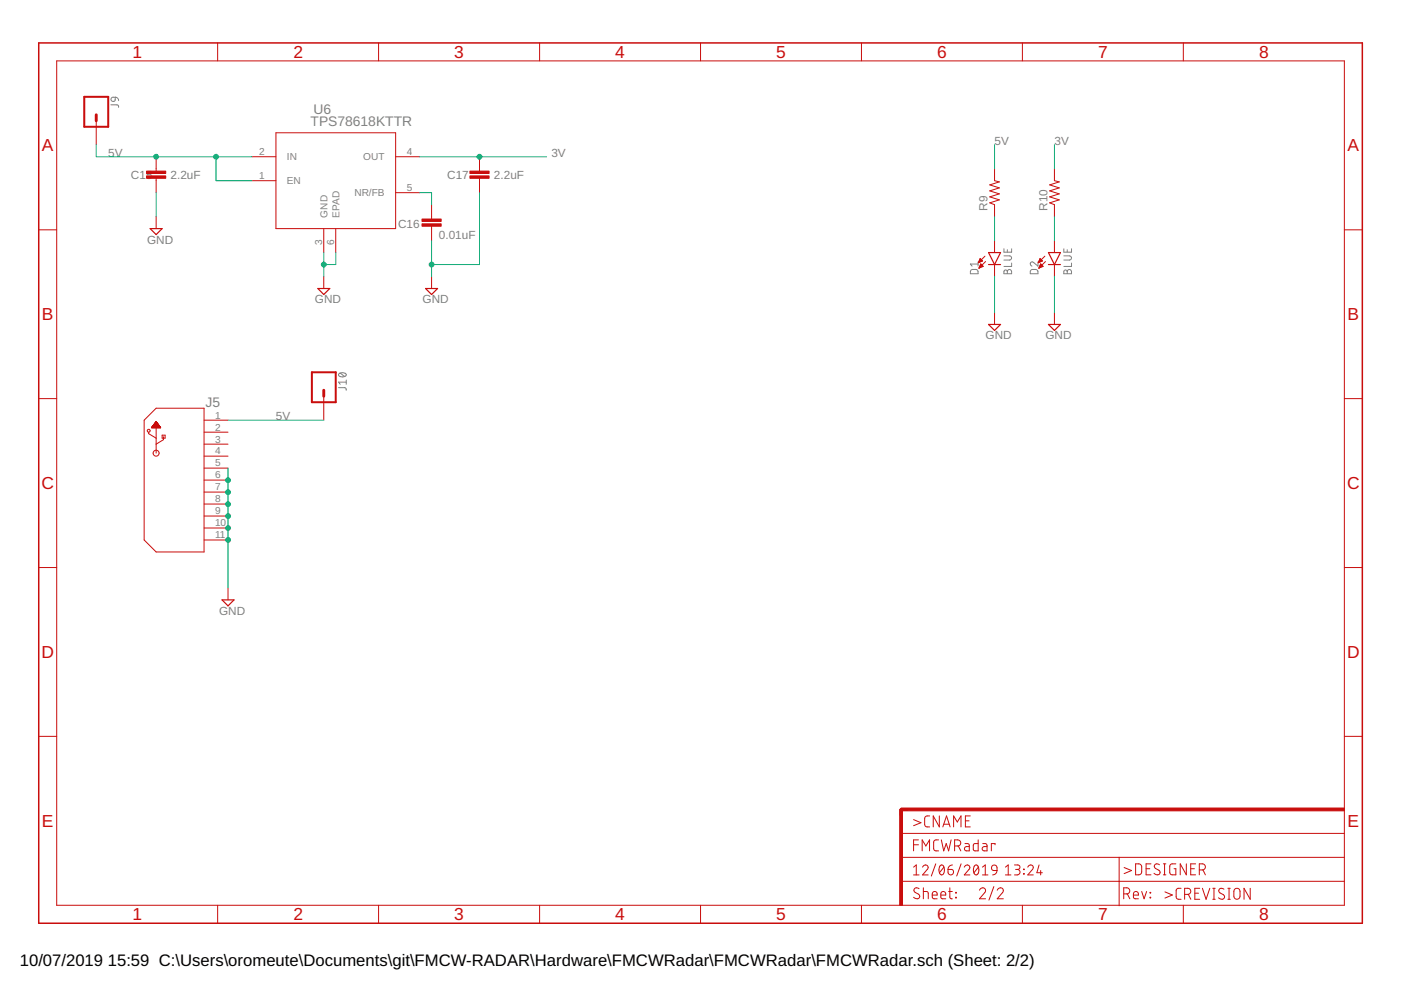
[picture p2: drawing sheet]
<svg xmlns="http://www.w3.org/2000/svg" width="297mm" height="210mm" viewBox="0 0 297 210" stroke-linecap="round" stroke-linejoin="round" font-family="sans-serif">
<g fill="none" stroke="#808080" stroke-width=".21">
<path d="M23.5 22.2h1.4l.2 .6M23.7 20.7l.7-.1v.5a.45 .45 0 0 1-.6 .4 .45 .45 0 0 1-.1-.8zM24.4 20.6l.4 .1 .3 .6M205.9 57.3l.3-.2 .9 .1 .2 .2 .1 .6h-1.7zM207.4 55.5v.9M207.4 56h-1.7l.4 .4M212.9 54.3h1.1a.44 .44 0 0 1 .5 .4 .44 .44 0 0 1-.5 .4h-1.1M212.9 52.7v.8h1.6v-.8M213 57.3h.3l.3 .3a.46 .46 0 0 1 .4-.5 .46 .46 0 0 1 .5 .5v.4h-1.6zM213.6 52.9v.6M213.6 57.6v.4M214.5 55.8v.7h-1.6"/>
<path d="M218.6 57.3l.3-.2 .9 .1 .2 .2 .1 .6h-1.7zM220.1 55.5v.9l-.9-.7a.44 .44 0 0 0-.8 .1 .44 .44 0 0 0 .4 .6M225.6 54.3h1.1a.44 .44 0 0 1 .5 .4 .44 .44 0 0 1-.5 .4h-1.1M225.6 52.7v.8h1.6v-.8M225.7 57.3h.3l.3 .3a.46 .46 0 0 1 .4-.5 .46 .46 0 0 1 .5 .5v.4h-1.6zM226.3 52.9v.6M226.3 57.6v.4M227.2 55.8v.7h-1.6M71.9 79.2a1.04 1.04 0 0 1 1.5 .3 .95 .95 0 0 1-1.6 0zM72.1 79.1l.9 .7M71.8 82.2h1.4l.2 .2v.3M73.4 80.6v.9"/>
<path d="M73.4 81h-1.6l.3 .5"/>
</g>
<g fill="#c90d0c" stroke="#c90d0c" stroke-width=".21">
<path d="M190.8 171.6h.5v20.3h-.5z"/>
<path d="M191.1 171.3h93.9v.6h-93.9z"/>
<path d="M31.1 37.3h4v.5h-4z"/>
<path d="M31.1 36.3h4v.5h-4z"/>
<path d="M99.6 37.3h4.1v.5h-4.1z"/>
<path d="M99.6 36.3h4.1v.5h-4.1z"/>
<path d="M89.5 47.5h4v.5h-4z"/>
<path d="M89.5 46.4h4v.5h-4z"/>
</g>
<g fill="none" stroke="#c90d0c" stroke-width=".21">
<path d="M12 12.9h273v179h-273zM46.1 9.1v3.8M80.3 9.1v3.8M114.4 9.1v3.8M148.5 9.1v3.8M182.6 9.1v3.8M216.8 9.1v3.8M250.9 9.1v3.8M20.4 25.6v5.1M33.1 33.2v3.1M33.1 37.8v3.1M53.4 33.2h5.1"/>
<path d="M53.4 38.3h5.1M58.5 28.2h25.4v20.3h-25.4zM83.9 33.2h5.1M101.7 33.2v3.1M101.7 37.8v3.1M210.9 35.8v2.5l1 .3-2.1 .6 2.1 .6-2.1 .7 2.1 .6-2.1 .6 2.1 .7-2.1 .6 1.1 .4v2.5M223.6 35.8v2.5l1 .3-2.1 .6 2.1 .6-2.1 .7 2.1 .6-2.1 .6 2.1 .7-2.1 .6 1.1 .4v2.5M8.2 48.7h3.8M33.1 45.9v2.6M68.6 48.5v5.1M68.6 58.6v2.6M71.2 48.5v5.1"/>
<path d="M83.9 40.9h5.1M91.5 43.4v3M91.5 48v3M91.5 58.6v2.6M207.5 55.6h.2M207.5 55.5h.5M207.6 55.4h.7M207.6 56.8h.1M207.6 55.2h.6M207.6 56.7h.3M207.7 55.1h.4M207.7 56.6h.5"/>
<path d="M207.8 55h.2M207.8 56.5h.6M207.8 54.9h.1M207.8 56.3h.5M207.8 54.8l.5 .5-.9 .4zM207.8 56.2h.4M207.9 56.1h.2M207.9 56l.5 .5-.8 .4zM208.8 54.3l-1.4 1.4M209 55.5l-1.4 1.4M210.9 51v2.6M210.9 56.1v2.5"/>
<path d="M220.2 55.6h.2M220.2 55.5h.5M220.3 55.4h.7M220.3 56.8h.1M220.3 55.2h.6M220.3 56.7h.3M220.4 55.1h.4M220.4 56.6h.5M220.4 56.5h.7M220.5 55h.2M220.5 54.9h.1M220.5 56.3h.5"/>
<path d="M220.5 54.8l.5 .5-.9 .4zM220.5 56.2h.4M220.6 56.1h.2M221.1 56.5l-.5-.5-.3 .9M221.1 56.5l-.8 .4M221.5 54.3l-1.4 1.4M221.7 55.5l-1.4 1.4M223.6 51v2.6M223.6 56.1v2.5M285 48.7h3.8M210.9 66.3v2.5M223.6 66.3v2.5"/>
<path d="M8.2 84.5h3.8M30.6 89.1l2.5-2.5h10.2v30.4h-10.2l-2.5-2.5zM31.5 91.6v.3l1.6 1M32.2 90.6l1.8 .1M32.2 90.6h1.8M32.3 90.5h1.6M32.3 90.4h1.6M32.4 90.4h1.4M32.4 90.3h1.4M32.4 90.3h1.3M32.5 90.2h1.2M32.6 90.1h1"/>
<path d="M32.6 90h.9M32.7 90h.8M32.7 89.9h.8M32.8 89.9h.6M32.8 89.8h.6M32.9 89.7h.5M32.9 89.7h.4M32.9 89.6h.4M33 89.6h.3M33 89.5h.2M33.1 89.4h.1M33.1 90.7v5.4"/>
<path d="M33.1 89.4l1 1.3h-2zM33.1 89.4l-.9 1.3M34.4 92.3h.6v.6h-.6zM34.7 92.6v.6l-1.6 1M43.3 89.1h5M43.3 91.6h5M43.3 94.2h5M43.3 96.7h5M43.3 99.3h5M68.6 84v5.1M285 84.5h3.8M43.3 101.8h5"/>
<path d="M43.3 104.3h5M43.3 106.9h5M43.3 109.4h5M43.3 112h5M43.3 114.5h5M8.2 120.3h3.8M48.3 124.7v2.5M285 120.3h3.8M8.2 156.1h3.8M285 156.1h3.8M191.1 176.7h93.9M193.7 173.8l1.6 .6-1.6 .7"/>
<path d="M193.7 179.1h1M194.7 178.1h-1v2.3M197.1 173h-.7l-.4 .5 .2 1.6 .2 .2h.7M199 178.1h-.7l-.3 .5v1.6l.3 .2h.7M199.2 173v2.3l-1.3-2.3v2.3M199.6 178.1l.5 2.3 .5-1.5 .5 1.5 .6-2.3M199.9 175.3l.8-2.3 .7 2.3M200.1 174.8h1.2M202.2 175.3v-2.3l.8 1.3 .8-1.3v2.3M202.4 179.4h.7a.65 .65 0 0 0 .6-.7 .65 .65 0 0 0-.6-.6h-.7v2.3M203.2 179.4l.5 1M204.6 178.9h.7l.2 .2v1.3h-.6a.46 .46 0 0 1-.4-.5 .46 .46 0 0 1 .4-.4h.6"/>
<path d="M204.7 174h.8M205.7 173h-1v2.3h1M207.4 178.1v2.3h-.8l-.2-.2v-1.1l.2-.2h.8M208.4 178.9h.6l.3 .3v1.2h-.6a.46 .46 0 0 1-.5-.5 .46 .46 0 0 1 .5-.4h.6M211 179.1v-.2h-.8v1.5M46.1 191.9v3.8M80.3 191.9v3.8M114.4 191.9v3.8M148.5 191.9v3.8M182.6 191.9v3.8M191.1 186.9h93.9M191.1 181.8h93.9"/>
<path d="M193.7 183.9l.6-.5v2.1M193.7 185.5h1.2M194.9 188.4a.58 .58 0 0 0-.9-.1 .58 .58 0 0 0 0 .9l.7 .4a.58 .58 0 0 1 .1 .9 .58 .58 0 0 1-.9-.1l-.2-.2M195.5 180.4v-2.3l.8 1.3 .8-1.3v2.3M195.6 183.9a.59 .59 0 0 1 .8-.5 .59 .59 0 0 1 .2 .9l-1 1.2h1.2M195.8 189l.9 .1 .1 1.5M195.8 188.2v2.4M197.7 189.8h1a.54 .54 0 0 0-.4-.8 .54 .54 0 0 0-.6 .5l.1 1 .9 .1M198.4 183.2l-.9 2.5M199.3 183.5l.2-.1a.87 .87 0 0 1 .7 1.3 .59 .59 0 0 1-.5 .8 .59 .59 0 0 1-.6-.8v-.5zM199.5 189.8h1a.54 .54 0 0 0-.4-.8 .54 .54 0 0 0-.6 .5l.1 1 .9 .1M200.1 183.9l-.9 1.1"/>
<path d="M201 184.3h.7a.59 .59 0 0 1 .5 .7 .59 .59 0 0 1-.7 .5 .59 .59 0 0 1-.5-.6zM201.1 189h.8M201.4 188.2v2.1l.5 .3M201.9 183.4l-.6 .3-.3 .6M202.6 189.2l.2 .1zM202.6 190.2l.2 .2zM203.8 183.2l-1 2.5M204.4 183.9a.58 .58 0 0 1 .9-.5 .58 .58 0 0 1 .1 .9l-1 1.2h1.2M206.7 183.5l.1-.1a.87 .87 0 0 1 .7 1.3 .59 .59 0 0 1-.5 .8 .59 .59 0 0 1-.6-.8v-.5zM207.4 183.9l-.9 1.1M207.7 188.7a.64 .64 0 0 1 .9-.5 .64 .64 0 0 1 .2 1.1l-1.1 1.3h1.3M208.3 185.5h1.2"/>
<path d="M208.3 183.9l.6-.5v2.1M210.4 183.6l.3-.2 .6 .2 .1 1-1-.2-.2-.3zM210.7 188l-1 2.8M211.4 184.6l-.3 .6-.6 .3M211.4 188.7a.64 .64 0 0 1 .9-.5 .64 .64 0 0 1 .2 1.1l-1.1 1.3h1.3M213.2 185.5h1.1M213.2 183.9l.6-.5v2.1M215.1 183.4h.7a.48 .48 0 0 1 .5 .5 .48 .48 0 0 1-.5 .4h-.5M215.7 184.3a.58 .58 0 0 1 .6 .6 .58 .58 0 0 1-.6 .6h-.6M216.8 191.9v3.8M217 184.3l.1 .1zM217 185.2l.1 .1z"/>
<path d="M217.9 183.9a.58 .58 0 0 1 .8-.5 .58 .58 0 0 1 .2 .9l-1 1.2h1.2M220.3 183.4l-.5 1.6h1.2M220.6 184.6v.9M237.3 181.8v10.2M238.3 189.5h.6a.65 .65 0 0 0 .6-.6 .65 .65 0 0 0-.6-.7h-.6v2.4M238.3 183.9l1.6 .7-1.6 .6M239 189.5l.5 1.1M240.3 189.8h1.1a.55 .55 0 0 0-.4-.8 .55 .55 0 0 0-.7 .5l.1 1 1 .1M240.8 183.2h.8l.4 .4v1.4l-.4 .5h-.8zM242.1 189l.5 1.6 .5-1.6M243 184.2h.8M243.8 190.2l.2 .2z"/>
<path d="M243.8 189.2l.2 .1zM244 183.2h-1v2.3h1M245.8 183.3a.58 .58 0 0 0-.8-.1 .58 .58 0 0 0 0 .9l.7 .4a.58 .58 0 0 1 .1 .9 .58 .58 0 0 1-.9-.1l-.2-.1M246.7 183.2h.5M246.7 185.5h.5M246.9 183.2v2.3M247 189.1l1.6 .7-1.6 .6M249.3 183.2h-1l-.2 .3-.1 1.5 .2 .4 1.1 .1v-1.3h-.4M250.4 188.3l-.7 .1-.3 .4v1.7l.3 .1 .7 .1M250.9 191.9v3.8M251.2 189.6h.6a.65 .65 0 0 0 .7-.6 .65 .65 0 0 0-.7-.7h-.6v2.4M251.5 183.2v2.3l-1.3-2.3v2.3"/>
<path d="M251.9 189.6l.6 1.1M252.5 184.2h.7M253.3 189.4h.8M253.5 183.2h-1v2.3h1M254.3 184.4h.6a.65 .65 0 0 0 .7-.6 .65 .65 0 0 0-.7-.6h-.6v2.3M254.4 188.3h-1.1v2.4h1.1M254.9 188.3l.8 2.4 .8-2.4M255.1 184.4l.5 1.1M257.1 190.7h.5M257.1 188.3h.5M257.4 188.3v2.4M259.5 188.5a.58 .58 0 0 0-.9-.1 .58 .58 0 0 0 .1 .9l.7 .4a.58 .58 0 0 1 0 .9 .58 .58 0 0 1-.8-.1l-.3-.1"/>
<path d="M260.3 190.7h.5M260.3 188.3h.5M260.6 188.3v2.4M261.7 188.6a.66 .66 0 0 1 .8-.2 .66 .66 0 0 1 .4 .6v1a.66 .66 0 0 1-.6 .7 .66 .66 0 0 1-.7-.7zM265.1 188.3v2.4l-1.3-2.4v2.4"/>
<circle cx="31.5" cy="91.3" r=".31"/>
<circle cx="33.1" cy="96.1" r=".63"/>
</g>
<path d="M20.4 24.3v1.3M68.6 82.7v1.3M192.3 171.6h-1.2v1.3" fill="none" stroke="#c90d0c" stroke-width=".61"/>
<path d="M8.2 9.1h280.6v186.6h-280.6z" fill="none" stroke="#c90d0c" stroke-width=".32"/>
<path d="M31.8 48.5h2.6l-1.3 1.2zM209.6 53.6h2.5l-1.2 2.5zM209.6 56.1h2.5M222.3 56.1h2.5M222.3 53.6h2.5l-1.2 2.5zM67.4 61.2h2.5l-1.3 1.2zM90.2 61.2h2.6l-1.3 1.2zM209.6 68.8h2.5l-1.2 1.3zM222.3 68.8h2.5l-1.2 1.3zM47.1 127.2h2.5l-1.3 1.3z" fill="none" stroke="#c90d0c" stroke-width=".25"/>
<path d="M17.9 20.5h5v6.4h-5zM66.1 78.9h5.1v6.4h-5.1z" fill="none" stroke="#c90d0c" stroke-width=".42"/>
<g fill="none" stroke="#0dab76" stroke-width=".21">
<path d="M20.4 30.7v2.5h33M45.8 33.2v5.1h7.6M89 33.2h26.9M210.9 30.7v5.1M223.6 30.7v5.1M33.1 40.9v5M68.6 53.6v5M71.2 53.6v2.5h-2.6M89 40.9h2.5v2.5M91.5 51v7.6M101.7 40.9v15.2h-10.2M210.9 45.9v5.1"/>
<path d="M210.9 58.6v7.7M223.6 45.9v5.1M223.6 58.6v7.7M48.3 89.1h20.3M48.3 99.3v25.4"/>
</g>
<g fill="#0dab76" stroke="#0dab76" stroke-width=".21">
<circle cx="45.8" cy="33.2" r=".51"/>
<circle cx="33.1" cy="33.2" r=".51"/>
<circle cx="48.3" cy="101.8" r=".51"/>
<circle cx="48.3" cy="104.3" r=".51"/>
<circle cx="48.3" cy="106.9" r=".51"/>
<circle cx="48.3" cy="109.4" r=".51"/>
<circle cx="48.3" cy="112" r=".51"/>
<circle cx="48.3" cy="114.5" r=".51"/>
<circle cx="68.6" cy="56.1" r=".51"/>
<circle cx="91.5" cy="56.1" r=".51"/>
<circle cx="101.7" cy="33.2" r=".51"/>
</g>
<g font-size="3.7" fill="#c90d0c">
<text x="28.1" y="12.3">1</text>
<text x="62.2" y="12.3">2</text>
<text x="96.3" y="12.3">3</text>
<text x="130.4" y="12.3">4</text>
<text x="164.6" y="12.3">5</text>
<text x="198.7" y="12.3">6</text>
<text x="232.8" y="12.3">7</text>
<text x="266.9" y="12.3">8</text>
<text x="8.9" y="32.1">A</text>
<text x="285.7" y="32.1">A</text>
<text x="8.9" y="67.9">B</text>
<text x="285.7" y="67.9">B</text>
<text x="8.8" y="103.7">C</text>
<text x="285.6" y="103.7">C</text>
<text x="8.8" y="139.5">D</text>
<text x="285.6" y="139.5">D</text>
<text x="8.9" y="175.3">E</text>
<text x="285.7" y="175.3">E</text>
<text x="28.1" y="195.1">1</text>
<text x="62.2" y="195.1">2</text>
<text x="96.3" y="195.1">3</text>
<text x="130.4" y="195.1">4</text>
<text x="164.6" y="195.1">5</text>
<text x="198.7" y="195.1">6</text>
<text x="232.8" y="195.1">7</text>
<text x="266.9" y="195.1">8</text>
</g>
<g font-size="3.5">
<text x="4.2" y="204.7">10/07/2019</text>
<text x="22.9" y="204.7">15:59 C:\Users\oromeute\Documents\git\FMCW-RADAR\Hardware\FMCWRadar\FMCWRadar\FMCWRadar.sch (Sheet: 2/2)</text>
</g>
<g font-size="2.9" fill="#808080">
<text x="65.8" y="26.7">TPS78618KTTR</text>
<text x="66.5" y="24.1">U6</text>
<text x="43.6" y="86.3">J5</text>
</g>
<g font-size="2.5" fill="#808080">
<text x="22.9" y="33.2">5V</text>
<text x="116.9" y="33.2">3V</text>
<text x="210.9" y="30.7">5V</text>
<text x="223.6" y="30.7">3V</text>
<text x="27.8" y="37.9">C15</text>
<text x="36.1" y="37.9">2.2uF</text>
<text x="94.8" y="37.9">C17</text>
<text x="104.7" y="37.9">2.2uF</text>
<text x="209.4" y="44.7" transform="rotate(-90 209.4 44.7)">R9</text>
<text x="222.1" y="44.7" transform="rotate(-90 222.1 44.7)">R10</text>
<text x="31.2" y="51.6">GND</text>
<text x="84.4" y="48.3">C16</text>
<text x="93" y="50.6">0.01uF</text>
<text x="66.7" y="64.3">GND</text>
<text x="89.6" y="64.3">GND</text>
<text x="209" y="72">GND</text>
<text x="221.7" y="72">GND</text>
<text x="58.5" y="89.1">5V</text>
<text x="46.4" y="130.4">GND</text>
</g>
<g font-size="2.1" fill="#808080">
<text x="55" y="32.9">2</text>
<text x="60.8" y="34">IN</text>
<text x="77" y="34">OUT</text>
<text x="86.2" y="32.9">4</text>
<text x="55" y="38">1</text>
<text x="60.8" y="39.1">EN</text>
<text x="75.1" y="41.6">NR/FB</text>
<text x="86.2" y="40.5">5</text>
<text x="69.4" y="46.1" transform="rotate(-90 69.4 46.1)">GND</text>
<text x="72" y="46.1" transform="rotate(-90 72 46.1)">EPAD</text>
<text x="68.3" y="52" transform="rotate(-90 68.3 52)">3</text>
<text x="70.8" y="52" transform="rotate(-90 70.8 52)">6</text>
<text x="45.6" y="88.7">1</text>
<text x="45.6" y="91.3">2</text>
<text x="45.6" y="93.8">3</text>
<text x="45.6" y="96.4">4</text>
<text x="45.6" y="98.9">5</text>
<text x="45.6" y="101.4">6</text>
<text x="45.6" y="104">7</text>
<text x="45.6" y="106.5">8</text>
<text x="45.6" y="109.1">9</text>
<text x="45.6" y="111.6">10</text>
<text x="45.6" y="114.1">11</text>
</g>
</svg>
